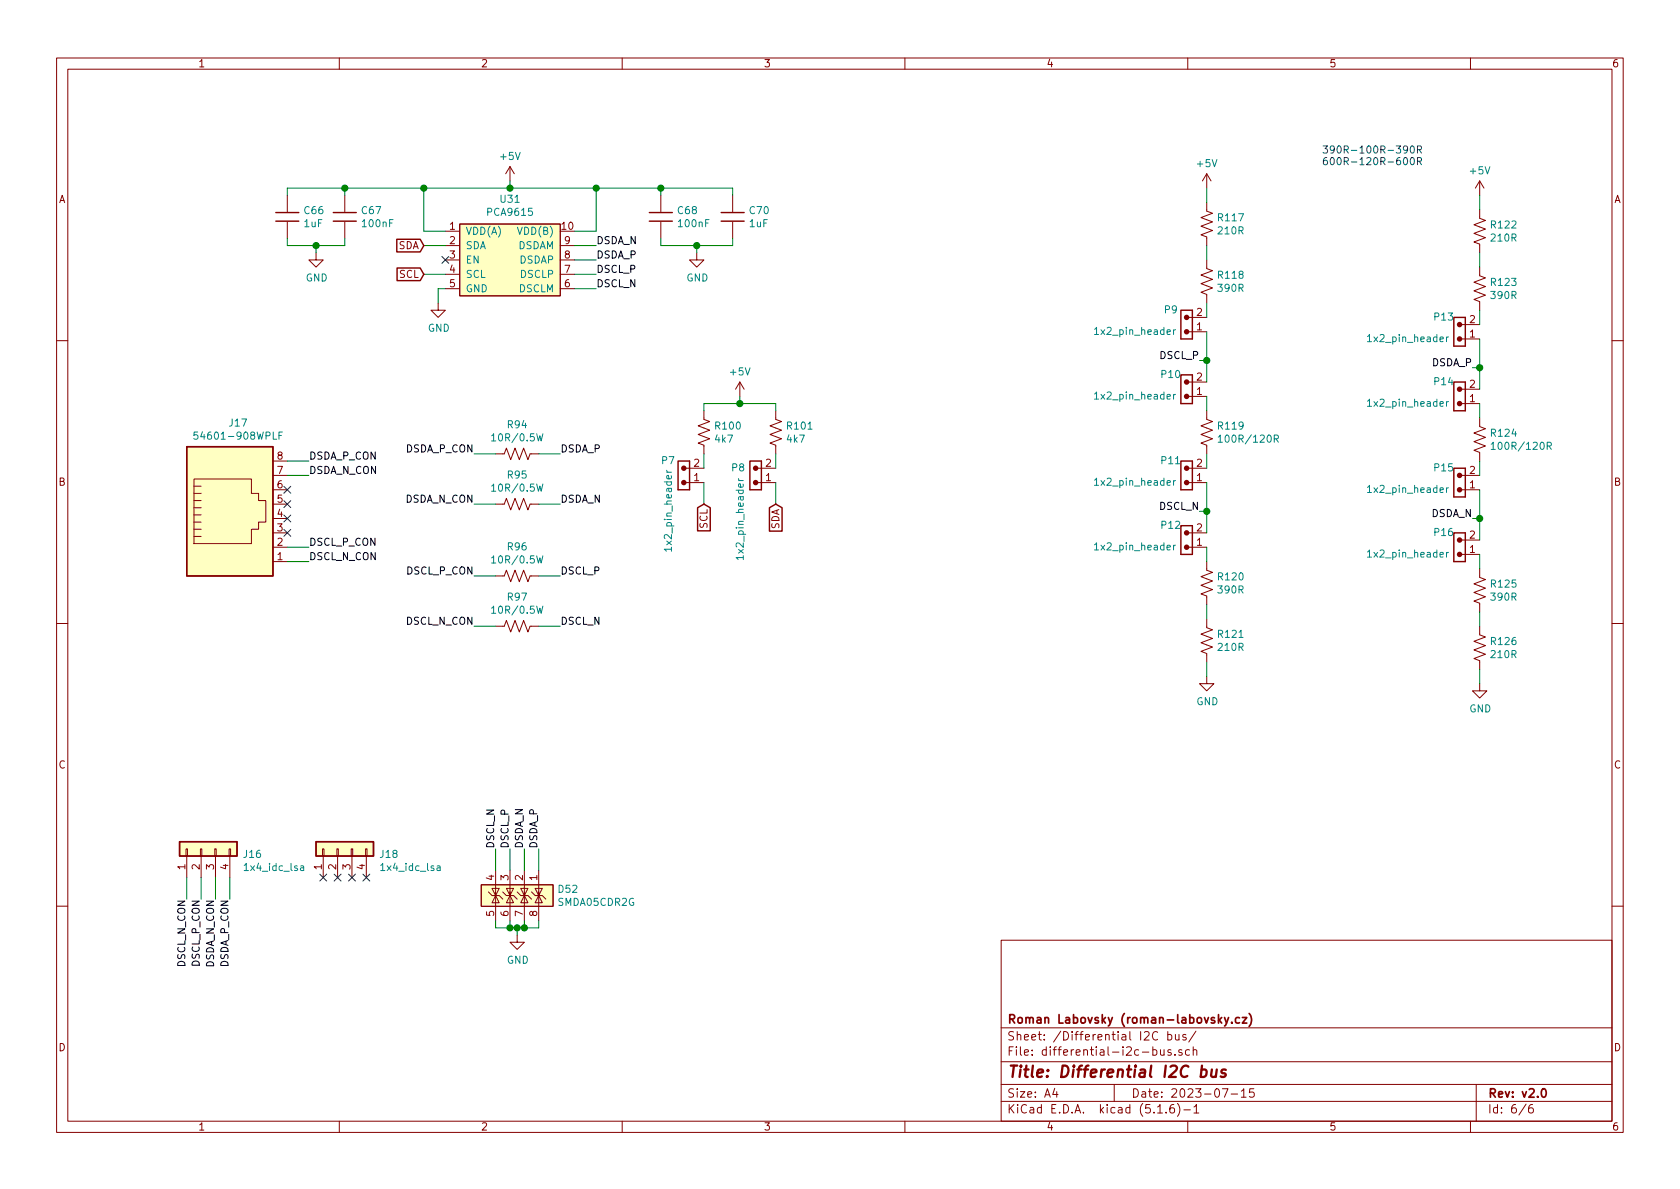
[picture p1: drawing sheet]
<svg xmlns="http://www.w3.org/2000/svg" width="297mm" height="210mm" viewBox="0 0 297 210" stroke-linecap="round" stroke-linejoin="round" font-family="sans-serif">
<g fill="none" stroke="#840000" stroke-width=".18">
<path d="M10 10.3h277v189.9h-277zM12 12.2h273v186.1h-273zM60 10.3v1.9M110 10.3v1.9M160 10.3v1.9M210 10.3v1.9M260 10.3v1.9M50.8 34.5v2.9M50.8 39.3v2.9M61 34.5v2.9M61 39.3v2.9M81.3 39.6h17.8v12.7h-17.8z"/>
<path d="M90.2 29.5l-.8 1.2M90.2 29.5v2.5M90.2 29.5l.7 1.2M116.8 34.5v2.9M116.8 39.3v2.9M129.5 34.5v2.9M129.5 39.3v2.9M213.4 35.8v1.5l1 .4-2.1 .8 2.1 .7-2.1 .8 2.1 .8-2.1 .7 1.1 .4v1.5M213.4 30.7v2.6M213.4 30.7l-.8 1.3M213.4 30.7l.7 1.3M261.6 37.1v1.5l1 .4-2 .7 2 .8-2 .8 2 .7-2 .8 1 .4v1.5"/>
<path d="M261.6 32v2.5M261.6 32l-.7 1.3M261.6 32l.8 1.3M55.9 44.7v1.3h1.2l-1.2 1.2-1.3-1.2h1.3M77.5 53.6v1.3h1.2l-1.2 1.2-1.3-1.2h1.3M78.7 40.9h2.6M78.7 43.4h2.6M78.7 46h2.6M78.7 48.5h2.6M78.7 51h2.6M99.1 43.4h2.5M99.1 46h2.5"/>
<path d="M99.1 48.5h2.5M99.1 51h2.5M123.2 44.7v1.3h1.3l-1.3 1.2-1.3-1.2h1.3M209.8 58.7h3.6M209.8 56.1h3.6M213.4 46v1.5l1 .4-2.1 .7 2.1 .8-2.1 .8 2.1 .7-2.1 .8 1.1 .4v1.5M258.1 59.9h3.5M258.1 57.4h3.5M261.6 47.2v1.6l1 .3-2 .8 2 .8-2 .7 2 .8-2 .8 1 .3v1.6M10 60.2h2M124.5 72.6v1.6l1 .3-2.1 .8 2.1 .8-2.1 .7 2.1 .8-2.1 .8 1.1 .3v1.6M130.8 67.6l-.8 1.2"/>
<path d="M130.8 67.6v2.5M130.8 67.6l.8 1.2M137.2 72.6v1.6l1 .3-2.1 .8 2.1 .8-2.1 .7 2.1 .8-2.1 .8 1.1 .3v1.6M209.8 70.1h3.6M209.8 67.6h3.6M213.4 72.6v1.6l1 .3-2.1 .8 2.1 .8-2.1 .7 2.1 .8-2.1 .8 1.1 .3v1.6M258.1 71.4h3.5M258.1 68.8h3.5M261.6 73.9v1.5l1 .4-2 .8 2 .7-2 .8 2 .8-2 .7 1 .4v1.5M285 60.2h2M34.3 94.9h1.3M34.3 93.6h1.3"/>
<path d="M34.3 92.3h1.3M34.3 91.1h1.3M34.3 89.8h1.3M34.3 88.5h1.3M34.3 84.7h10.1v2.5h1.3v1.3h1.3v3.8h-1.3v1.3h-1.3v2.5h-10.1zM34.3 87.2h1.3M34.3 86h1.3M48.3 96.8h2.5M48.3 94.2h2.5M48.3 99.3h2.5M48.3 91.7h2.5M48.3 89.1h2.5"/>
<path d="M48.3 86.6h2.5M48.3 84.1h2.5M48.3 81.5h2.5M87.6 80.3h1.6l.3-1.1 .8 2.1 .8-2.1 .7 2.1 .8-2.1 .7 2.1 .4-1h1.5M87.6 89.1h1.6l.3-1 .8 2.1 .8-2.1 .7 2.1 .8-2.1 .7 2.1 .4-1.1h1.5M120.9 85.3h3.6M120.9 82.8h3.6M133.6 85.3h3.6M133.6 82.8h3.6M209.8 85.3h3.6M209.8 82.8h3.6M209.8 96.8h3.6"/>
<path d="M209.8 94.2h3.6M213.4 99.3v1.5l1 .4-2.1 .8 2.1 .7-2.1 .8 2.1 .8-2.1 .7 1.1 .4v1.5M258.1 86.6h3.5M258.1 84.1h3.5M258.1 98h3.5M258.1 95.5h3.5M10 110.3h2M87.6 101.8h1.6l.3-1 .8 2.1 .8-2.1 .7 2.1 .8-2.1 .7 2.1 .4-1.1h1.5M87.6 110.7h1.6l.3-1 .8 2.1 .8-2.1 .7 2.1 .8-2.1 .7 2.1 .4-1.1h1.5M213.4 119.6v1.3h1.2l-1.2 1.3-1.3-1.3h1.3M213.4 109.5v1.5l1 .4-2.1 .7 2.1 .8-2.1 .8 2.1 .7-2.1 .8 1.1 .4v1.5M261.6 110.7v1.6l1 .3-2 .8 2 .8-2 .7 2 .8-2 .8 1 .3v1.6"/>
<path d="M261.6 100.6v1.5l1 .4-2 .7 2 .8-2 .8 2 .7-2 .8 1 .4v1.5M285 110.3h2M261.6 120.9v1.3h1.3l-1.3 1.2-1.3-1.2h1.3M32.9 150.1h.2v1.3h-.2zM33 151.4v3.8M35.4 150.1h.3v1.3h-.3zM35.6 151.4v3.8M38 150.1h.2v1.3h-.2zM38.1 151.4v3.8M40.5 150.1h.3v1.3h-.3zM40.6 151.4v3.8M57 150.1h.3v1.3h-.3z"/>
<path d="M57.1 151.4v3.8M59.6 150.1h.2v1.3h-.2zM59.7 151.4v3.8M62.1 150.1h.3v1.3h-.3zM62.2 151.4v3.8M64.6 150.1h.3v1.3h-.3zM64.8 151.4v3.8M85.1 156.5h12.7v3.8h-12.7zM86.4 157.7l.6 .7h1.3l.6 .6M87 157.1h1.3l-.7 1.3zM87.6 158.4l.7 1.2h-1.3zM87.6 153.9v8.9"/>
<path d="M88.9 157.7l.6 .7h1.3l.6 .6M90.2 158.4l.6 1.2h-1.3zM90.2 157.7v.7l.6-1.3h-1.3l.7 1.3M90.2 153.9v8.9M91.4 157.7l.7 .7h1.2l.7 .6M92.1 157.1h1.2l-.6 1.3zM92.7 158.4l.6 1.2h-1.2zM92.7 153.9v8.9M94 157.7l.6 .7h1.3l.6 .6M95.2 158.4l.7 1.2h-1.3zM95.2 157.7v.7l.7-1.3h-1.3l.6 1.3M95.2 153.9v8.9"/>
<path d="M10 160.2h2M91.4 165.3v1.3h1.3l-1.3 1.3-1.2-1.3h1.2M177 166.3h108v32h-108zM285 160.2h2M60 198.3v1.9M110 198.3v1.9M160 198.3v1.9M177 194.8h108M177 191.8h108M177 187.8h108M177 181.8h108M186.5 192.5l-.4 1h1"/>
<path d="M186.8 193v1M197 191.8v3M203.8 185.7l.5-.1 .2 .3v.6l-.2 .1-.5-.1M204.7 182.6a.59 .59 0 0 0-.8 0 .59 .59 0 0 0-.1 .7 .56 .56 0 0 0 .2 .5 .56 .56 0 0 0 .7 0M204.7 196.8h.8M205.2 185.6v.8a.37 .37 0 0 0 .6 .1M205.8 185.6v1M206.2 196.7v.1M206.5 183l.4-.1 .3 .3-.1 .6-.2 .1-.4-.1M206.5 182.4v1.5M207 185.7l-.3-.1-.2 .2 .1 .2 .4 .2v.3h-.5M207.5 195.3a.59 .59 0 0 0-.7 .7v.5l.2 .2 .4 .1 .2-.1 .1-.5-.2-.2-.4-.1-.3 .3"/>
<path d="M207.7 186.5v.1M207.8 182.9v.8a.37 .37 0 0 0 .7 .1M208.2 195.1a1.71 1.71 0 0 1 0 2.3M208.5 182.9v1M209 185.7l-.4-.1-.2 .2 .1 .2 .5 .2v.3h-.6M209.3 196.3h1.2M209.7 183l-.4-.1-.2 .2 .1 .3 .5 .1v.3h-.6M210 198.3v1.9M210.3 185.7l-.4-.1-.3 .3 .1 .6 .2 .1 .4-.1M211 185.7l.2-.1 .3 .1 .1 .9M211 185.1v1.5M211.1 195.8l.4-.5v1.5"/>
<path d="M211.1 196.8h.9M211.5 182.3l-1.3 2M216.1 192.5h1l-.6 1.5M217.7 193.5h1.1M219.5 193l.4-.5v1.5M219.5 194h.8M221.7 192.5h-.7l-.1 .7 .2-.1 .5 .1 .2 .2-.1 .5-.2 .1-.6-.1M260 198.3v1.9M261 191.8v6.5M269.8 195.2l-1.2 2M271 195.3a.62 .62 0 0 0-.7 .7v.7l.3 .1 .4-.1 .1-.5-.1-.2-.4-.1-.3 .3"/>
</g>
<path d="M216.5 179.9l.4 1M217.2 179.9l-.5 1.4-.2 .1M219.7 179.9h.7l-.7 1h.7M220.9 179.2a1.71 1.71 0 0 1 0 2.3M217.8 180.8v.1M219.2 180l-.5-.1-.3 .3 .2 .6h.6M272.7 192.7l.2-.2a.81 .81 0 0 1 .6 .6 .81 .81 0 0 1-.3 .8l-.2 .1a.79 .79 0 0 1-.3-1.3z" fill="none" stroke="#840000" stroke-width=".3"/>
<path d="M212.4 189.2h.8l.2 .3-.1 .6a.66 .66 0 0 1-1 .2M212.5 188.4l-.2 2M214.3 189.1l-.1 1.2a.59 .59 0 0 0 .8 0M215.1 189.1l-.1 1.3M216.7 189.2a.49 .49 0 0 0-.7 .3v.2l.5 .1 .2 .3-.3 .3-.6-.1" fill="none" stroke="#840000" stroke-width=".41"/>
<g fill="none" stroke="#840000" stroke-width=".46">
<circle cx="209.8" cy="58.7" r=".25"/>
<circle cx="209.8" cy="56.1" r=".25"/>
<circle cx="258.1" cy="59.9" r=".25"/>
<circle cx="258.1" cy="57.4" r=".25"/>
<circle cx="209.8" cy="70.1" r=".25"/>
<circle cx="209.8" cy="67.6" r=".25"/>
<circle cx="258.1" cy="71.4" r=".25"/>
<circle cx="258.1" cy="68.8" r=".25"/>
<circle cx="120.9" cy="85.3" r=".25"/>
<circle cx="120.9" cy="82.8" r=".25"/>
<circle cx="133.6" cy="85.3" r=".25"/>
<circle cx="133.6" cy="82.8" r=".25"/>
<circle cx="209.8" cy="85.3" r=".25"/>
<circle cx="209.8" cy="96.8" r=".25"/>
<circle cx="209.8" cy="94.2" r=".25"/>
<circle cx="209.8" cy="82.8" r=".25"/>
<circle cx="258.1" cy="86.6" r=".25"/>
<circle cx="258.1" cy="84.1" r=".25"/>
<circle cx="258.1" cy="95.5" r=".25"/>
<circle cx="258.1" cy="98" r=".25"/>
</g>
<g fill="none" stroke="#840000" stroke-width=".25">
<path d="M48.8 37.6h4M48.8 39.1h4M58.9 37.6h4.1M58.9 39.1h4.1M114.8 37.6h4.1M114.8 39.1h4.1M127.5 37.6h4.1M127.5 39.1h4.1M70.2 42.3h4.1l.6 1.1-.6 1.1h-4.1zM70.2 47.4h4.1l.6 1.1-.6 1.1h-4.1zM208.8 54.9h2v5h-2zM257 56.1h2.1v5.1h-2.1z"/>
<path d="M33 79h15.3v22.8h-15.3zM208.8 66.3h2v5.1h-2zM257 67.6h2.1v5h-2.1zM119.9 81.5h2v5.1h-2zM123.3 89.8l1.2-.7 1.1 .7v4.1h-2.3zM132.6 81.5h2v5.1h-2zM136 89.8l1.2-.7 1.1 .7v4.1h-2.3zM208.8 81.5h2v5.1h-2zM208.8 93h2v5h-2zM257 82.8h2.1v5.1h-2.1zM257 94.2h2.1v5.1h-2.1zM31.7 148.8h10.2v2.6h-10.2z"/>
<path d="M55.9 148.8h10.1v2.6h-10.1z"/>
</g>
<g fill="none" stroke="#008484" stroke-width=".18">
<path d="M207.5 58.3v.9M207.8 58.3l-.3 .2M255.8 59.6v.8M256.1 59.6l-.3 .2M35 76.4h-.7v.6l.2-.1 .5 .1v.5l-.3 .2-.4-.2M49.3 77h.5M49.9 76.4h-.6v1.3M86.9 77.1l.4-.4v1.3M86.9 78h.8M94.9 76.7l.3 1.3 .3-.9 .2 .9 .3-1.3M207.5 69.7v.9M207.8 69.7l-.3 .3"/>
<path d="M215.4 77.3l.3-.4v1.3M215.4 78.2h.7M225.3 77.6l.7-.1v-.4l-.2-.2h-.5v1.3M225.6 77.6l.4 .6M255.8 71v.9M256.1 71l-.3 .2M263.7 78.6l.3-.4v1.3M263.7 79.5h.7M273.6 78.9l.6-.1v-.5l-.1-.1h-.5v1.3M273.9 78.9l.4 .6M86.9 85.9l.4-.3v1.3M86.9 98.6l.4-.3v1.3"/>
<path d="M86.9 86.9h.8M86.9 99.6h.8M94.9 85.6l.3 1.3 .3-1 .2 1 .3-1.3M94.9 98.3l.3 1.3 .3-1 .2 1 .3-1.3M117.9 83.2v.2l.2 .1M117.9 83.5h.8M130.6 84.6v.3l.2 .1M130.6 85h.8M207.5 85v.8M207.5 96.4v.9M207.8 85l-.3 .2M207.8 96.4l-.3 .2"/>
<path d="M255.8 86.3v.8M255.8 97.7v.8M256.1 86.3l-.3 .2M256.1 97.7l-.3 .2M86.9 107.5l.4-.3v1.3M86.9 108.5h.8M94.9 107.2l.3 1.3 .3-1 .2 1 .3-1.3M53.2 153.2h.4l.1 .7M53.7 153.4l-.4 .1-.2 .1 .1 .3h.5M77.3 153.2h.5v.7M77.8 153.4l-.4 .1-.2 .1 .1 .3h.5"/>
</g>
<g fill="#ffffc2" stroke="#ffffc2" stroke-width=".18">
<path d="M55.9 148.8h10.1v2.6h-10.1z"/>
<path d="M33 79h15.3v22.8h-15.3z"/>
<path d="M31.7 148.8h10.2v2.6h-10.2z"/>
<path d="M81.3 39.6h17.8v12.7h-17.8z"/>
<path d="M85.1 156.5h12.7v3.8h-12.7z"/>
</g>
<g fill="none" stroke="#008400" stroke-width=".18">
<path d="M50.8 34.5v-1.2h78.7v1.2M61 33.3v1.2M74.9 33.3v7.6h3.8M90.2 32v1.3M105.4 33.3v7.6h-3.8M116.8 33.3v1.2M213.4 33.3v2.5M261.6 34.5v2.6M50.8 42.2v1.2h10.2v-1.2M55.9 43.4v1.3M74.9 43.4h3.8M74.9 48.5h3.8"/>
<path d="M78.7 51h-1.2v2.6M101.6 43.4h3.8M101.6 48.5h3.8M101.6 46h3.8M101.6 51h3.8M116.8 42.2v1.2h12.7v-1.2M123.2 43.4v1.3M213.4 43.4v2.6M213.4 53.6v2.5M213.4 58.7v8.9M261.6 44.7v2.5M261.6 54.9v2.5"/>
<path d="M261.6 59.9v8.9M124.5 72.6v-1.2h12.7v1.2M130.8 70.1v1.3M212.1 63.7h1.3M213.4 70.1v2.5M260.3 65h1.3M261.6 71.4v2.5M50.8 81.5h3.8M50.8 96.8h3.8M50.8 99.3h3.8M50.8 84.1h3.8M83.8 89.1h3.8"/>
<path d="M83.8 80.3h3.8M95.2 89.1h3.9M95.2 80.3h3.9M124.5 80.3v2.5M124.5 85.3v3.8M137.2 80.3v2.5M137.2 85.3v3.8M212.1 90.4h1.3M213.4 80.3v2.5M213.4 85.3v8.9M213.4 96.8v2.5M260.3 91.7h1.3"/>
<path d="M261.6 81.5v2.6M261.6 86.6v8.9M261.6 98v2.6M83.8 110.7h3.8M83.8 101.8h3.8M95.2 110.7h3.9M95.2 101.8h3.9M213.4 106.9v2.6M213.4 117.1v2.5M261.6 108.2v2.5M261.6 118.4v2.5M33 155.2v3.8"/>
<path d="M35.6 155.2v3.8M38.1 155.2v3.8M40.6 155.2v3.8M87.6 150.1v3.8M90.2 150.1v3.8M92.7 150.1v3.8M95.2 150.1v3.8M87.6 162.8v1.3h7.6v-1.3M90.2 162.8v1.3M91.4 164.1v1.2M92.7 162.8v1.3"/>
</g>
<path d="M248.3 28l.1-.1a.67 .67 0 0 1 .5 .6 .67 .67 0 0 1-.5 .6l-.3-.5zM248.9 26.4l-.3 .2-.3-.1-.2-.1 .2-.5 .3-.1 .2 .1a.84 .84 0 0 1-.3 1.2h-.2M249.5 25.9l.2-.1a.69 .69 0 0 1 .4 .6 .69 .69 0 0 1-.4 .7l-.3-.3v-.2zM249.5 28l.2-.1a.69 .69 0 0 1 .4 .6 .69 .69 0 0 1-.4 .6l-.3-.2v-.3zM250.6 26.5l.6-.1 .1-.5-.2-.1h-.5v1.3M250.6 28.5h.6l.1-.5-.2-.1h-.5v1.2M250.9 26.5l.4 .6M250.9 28.5l.4 .6" fill="none" stroke="#0000c2" stroke-width=".18"/>
<g fill="#008400" stroke="#008400" stroke-width=".25">
<circle cx="74.9" cy="33.3" r=".51"/>
<circle cx="213.4" cy="90.4" r=".51"/>
<circle cx="90.2" cy="33.3" r=".51"/>
<circle cx="130.8" cy="71.4" r=".51"/>
<circle cx="261.6" cy="65" r=".51"/>
<circle cx="92.7" cy="164.1" r=".51"/>
<circle cx="90.2" cy="164.1" r=".51"/>
<circle cx="91.4" cy="164.1" r=".51"/>
<circle cx="123.2" cy="43.4" r=".51"/>
<circle cx="61" cy="33.3" r=".51"/>
<circle cx="213.4" cy="63.7" r=".51"/>
<circle cx="261.6" cy="91.7" r=".51"/>
<circle cx="55.9" cy="43.4" r=".51"/>
<circle cx="105.4" cy="33.3" r=".51"/>
<circle cx="116.8" cy="33.3" r=".51"/>
</g>
<g fill="none" stroke="#000084" stroke-width=".18">
<path d="M78.1 45.4l1.2 1.2M79.3 45.4l-1.2 1.2M50.2 86l1.2 1.2M50.2 93.6l1.2 1.2M50.2 91.1l1.2 1.2M50.2 88.5l1.2 1.3M51.4 86l-1.2 1.2M51.4 93.6l-1.2 1.2M51.4 91.1l-1.2 1.2M51.4 88.5l-1.2 1.3M56.5 154.6l1.3 1.2M57.8 154.6l-1.3 1.2"/>
<path d="M59.1 154.6l1.2 1.2M60.3 154.6l-1.2 1.2M61.6 154.6l1.2 1.2M62.8 154.6l-1.2 1.2M64.2 154.6l1.2 1.2M65.4 154.6l-1.2 1.2"/>
</g>
<text font-size="2.8" fill="#840000" x="178" y="190.5">Title: Differential I2C bus</text>
<g font-size="2.1" fill="#840000">
<text x="178" y="184">Sheet: /Differential I2C bus/</text>
<text x="178" y="181">Roman Labovsky (roman-labovsky.cz)</text>
<text x="178" y="186.7">File: differential-i2c-bus.sch</text>
<text x="178" y="196.9">KiCad E.D.A. kicad (5.1.6)-1</text>
<text x="178" y="194.1">Size: A4</text>
<text x="200" y="194.1">Date: 2023-07-15</text>
<text x="263" y="194.1">Rev: v2.0</text>
<text x="263" y="196.9">Id: 6/6</text>
</g>
<g font-size="1.8" fill="#840000">
<text x="35" y="11.9">1</text>
<text x="85" y="11.9">2</text>
<text x="135" y="11.9">3</text>
<text x="185" y="11.9">4</text>
<text x="235" y="11.9">5</text>
<text x="285" y="11.9">6</text>
<text x="10.4" y="35.9">A</text>
<text x="285.4" y="35.9">A</text>
<text x="79.5" y="40.6">1</text>
<text x="99.4" y="40.6">10</text>
<text x="70.4" y="44.1">SDA</text>
<text x="79.5" y="43.2">2</text>
<text x="79.5" y="45.7">3</text>
<text x="99.8" y="45.7">8</text>
<text x="99.8" y="43.2">9</text>
<text x="70.6" y="49.1">SCL</text>
<text x="79.5" y="48.3">4</text>
<text x="79.5" y="50.8">5</text>
<text x="99.8" y="50.8">6</text>
<text x="99.8" y="48.3">7</text>
<text x="211.6" y="58.4">1</text>
<text x="211.6" y="55.9">2</text>
<text x="259.9" y="59.7">1</text>
<text x="259.9" y="57.1">2</text>
<text x="211.6" y="69.8">1</text>
<text x="211.6" y="67.3">2</text>
<text x="259.9" y="71.1">1</text>
<text x="259.9" y="68.6">2</text>
<text x="49" y="83.8">7</text>
<text x="49" y="81.3">8</text>
<text x="122.7" y="82.5">2</text>
<text x="135.4" y="82.5">2</text>
<text x="211.6" y="82.5">2</text>
<text x="259.9" y="83.8">2</text>
<text x="10.4" y="85.9">B</text>
<text x="49" y="88.9">5</text>
<text x="49" y="86.4">6</text>
<text x="122.7" y="85.1">1</text>
<text x="135.4" y="85.1">1</text>
<text x="211.6" y="85.1">1</text>
<text x="259.9" y="86.4">1</text>
<text x="285.4" y="85.9">B</text>
<text x="49" y="94">3</text>
<text x="49" y="91.4">4</text>
<text x="125.1" y="93.5" transform="rotate(-90 125.1 93.5)">SCL</text>
<text x="137.8" y="93.7" transform="rotate(-90 137.8 93.7)">SDA</text>
<text x="211.6" y="94">2</text>
<text x="259.9" y="95.2">2</text>
<text x="49" y="99.1">1</text>
<text x="49" y="96.5">2</text>
<text x="211.6" y="96.5">1</text>
<text x="259.9" y="97.8">1</text>
<text x="10.4" y="135.9">C</text>
<text x="285.4" y="135.9">C</text>
<text x="32.8" y="153.8" transform="rotate(-90 32.8 153.8)">1</text>
<text x="35.3" y="153.8" transform="rotate(-90 35.3 153.8)">2</text>
<text x="37.8" y="153.8" transform="rotate(-90 37.8 153.8)">3</text>
<text x="40.4" y="153.8" transform="rotate(-90 40.4 153.8)">4</text>
<text x="56.9" y="153.8" transform="rotate(-90 56.9 153.8)">1</text>
<text x="59.4" y="153.8" transform="rotate(-90 59.4 153.8)">2</text>
<text x="62" y="153.8" transform="rotate(-90 62 153.8)">3</text>
<text x="64.5" y="153.8" transform="rotate(-90 64.5 153.8)">4</text>
<text x="87.4" y="155.7" transform="rotate(-90 87.4 155.7)">4</text>
<text x="89.9" y="155.7" transform="rotate(-90 89.9 155.7)">3</text>
<text x="92.5" y="155.7" transform="rotate(-90 92.5 155.7)">2</text>
<text x="95" y="155.7" transform="rotate(-90 95 155.7)">1</text>
<text x="87.4" y="162" transform="rotate(-90 87.4 162)">5</text>
<text x="89.9" y="162" transform="rotate(-90 89.9 162)">6</text>
<text x="92.5" y="162" transform="rotate(-90 92.5 162)">7</text>
<text x="95" y="162" transform="rotate(-90 95 162)">8</text>
<text x="10.4" y="185.9">D</text>
<text x="285.4" y="185.9">D</text>
<text x="35" y="199.9">1</text>
<text x="85" y="199.9">2</text>
<text x="135" y="199.9">3</text>
<text x="185" y="199.9">4</text>
<text x="235" y="199.9">5</text>
<text x="285" y="199.9">6</text>
</g>
<g font-size="1.8" fill="#008484">
<text x="88.6" y="28.3">+5V</text>
<text x="211.8" y="29.6">+5V</text>
<text x="88.5" y="35.9">U31</text>
<text x="260" y="30.8">+5V</text>
<text x="53.8" y="40.2">1uF</text>
<text x="53.9" y="37.9">C66</text>
<text x="64" y="37.9">C67</text>
<text x="64.2" y="40.2">100nF</text>
<text x="82.3" y="41.5">VDD(A)</text>
<text x="86.3" y="38.2">PCA9615</text>
<text x="91.8" y="41.5">VDD(B)</text>
<text x="119.9" y="37.9">C68</text>
<text x="120.1" y="40.2">100nF</text>
<text x="132.6" y="40.2">1uF</text>
<text x="132.6" y="37.9">C70</text>
<text x="215.5" y="39.1">R117</text>
<text x="215.5" y="41.4">210R</text>
<text x="263.8" y="40.4">R122</text>
<text x="82.3" y="44.1">SDA</text>
<text x="82.3" y="46.6">EN</text>
<text x="91.6" y="44.1">DSDAM</text>
<text x="91.8" y="46.6">DSDAP</text>
<text x="263.8" y="42.7">210R</text>
<text x="54.1" y="49.8">GND</text>
<text x="82.3" y="49.1">SCL</text>
<text x="82.3" y="51.7">GND</text>
<text x="91.7" y="51.7">DSCLM</text>
<text x="92" y="49.1">DSCLP</text>
<text x="121.4" y="49.8">GND</text>
<text x="215.5" y="49.3">R118</text>
<text x="215.5" y="51.6">390R</text>
<text x="263.8" y="50.6">R123</text>
<text x="263.8" y="52.9">390R</text>
<text x="75.6" y="58.7">GND</text>
<text x="194" y="59.2">1x2_pin_header</text>
<text x="205.9" y="55.4">P9</text>
<text x="253.7" y="56.7">P13</text>
<text x="242.2" y="60.5">1x2_pin_header</text>
<text x="129.2" y="66.4">+5V</text>
<text x="194" y="70.7">1x2_pin_header</text>
<text x="205.4" y="66.8">P10</text>
<text x="242.2" y="71.9">1x2_pin_header</text>
<text x="253.7" y="68.1">P14</text>
<text x="35.4" y="77.7">54601-908WPLF</text>
<text x="40.6" y="75.4">J17</text>
<text x="89.8" y="75.7">R94</text>
<text x="126.6" y="76">R100</text>
<text x="139.3" y="76">R101</text>
<text x="215.5" y="76">R119</text>
<text x="263.8" y="77.2">R124</text>
<text x="87.5" y="78">10R/0.5W</text>
<text x="117" y="82.1">P7</text>
<text x="126.5" y="78.3">4k7</text>
<text x="129.4" y="83.4">P8</text>
<text x="139.2" y="78.3">4k7</text>
<text x="205.4" y="82.1">P11</text>
<text x="216.3" y="78.3">100R/120R</text>
<text x="253.7" y="83.4">P15</text>
<text x="264.5" y="79.5">100R/120R</text>
<text x="87.5" y="86.9">10R/0.5W</text>
<text x="89.8" y="84.6">R95</text>
<text x="194" y="85.9">1x2_pin_header</text>
<text x="242.2" y="87.2">1x2_pin_header</text>
<text x="205.4" y="93.5">P12</text>
<text x="253.7" y="94.8">P16</text>
<text x="87.5" y="99.6">10R/0.5W</text>
<text x="89.8" y="97.3">R96</text>
<text x="118.8" y="97.1" transform="rotate(-90 118.8 97.1)">1x2_pin_header</text>
<text x="131.5" y="98.5" transform="rotate(-90 131.5 98.5)">1x2_pin_header</text>
<text x="194" y="97.3">1x2_pin_header</text>
<text x="242.2" y="98.6">1x2_pin_header</text>
<text x="89.8" y="106.2">R97</text>
<text x="215.5" y="102.6">R120</text>
<text x="215.5" y="104.9">390R</text>
<text x="263.8" y="103.9">R125</text>
<text x="263.8" y="106.2">390R</text>
<text x="87.5" y="108.5">10R/0.5W</text>
<text x="215.5" y="112.8">R121</text>
<text x="215.5" y="115.1">210R</text>
<text x="263.8" y="114.1">R126</text>
<text x="263.8" y="116.4">210R</text>
<text x="211.5" y="124.7">GND</text>
<text x="259.8" y="126">GND</text>
<text x="43.2" y="151.7">J16</text>
<text x="43.5" y="154">1x4_idc_lsa</text>
<text x="67.3" y="151.7">J18</text>
<text x="67.7" y="154">1x4_idc_lsa</text>
<text x="98.8" y="160.2">SMDA05CDR2G</text>
<text x="98.8" y="157.9">D52</text>
<text x="89.6" y="170.4">GND</text>
</g>
<g font-size="1.8" fill="#0000c2">
<text x="233.7" y="27.1">390R-100R-390R</text>
<text x="233.7" y="29.2">600R-120R-600R</text>
</g>
<g font-size="1.8">
<text x="105.4" y="45.7">DSDA_P</text>
<text x="105.4" y="43.2">DSDA_N</text>
<text x="105.4" y="48.3">DSCL_P</text>
<text x="105.4" y="50.8">DSCL_N</text>
<text x="205.1" y="63.5">DSCL_P</text>
<text x="253.2" y="64.8">DSDA_P</text>
<text x="54.6" y="81.3">DSDA_P_CON</text>
<text x="54.6" y="83.8">DSDA_N_CON</text>
<text x="71.7" y="80">DSDA_P_CON</text>
<text x="99.1" y="80">DSDA_P</text>
<text x="71.6" y="88.9">DSDA_N_CON</text>
<text x="99.1" y="88.9">DSDA_N</text>
<text x="205" y="90.2">DSCL_N</text>
<text x="253.1" y="91.4">DSDA_N</text>
<text x="54.6" y="99.1">DSCL_N_CON</text>
<text x="54.6" y="96.5">DSCL_P_CON</text>
<text x="71.9" y="101.6">DSCL_P_CON</text>
<text x="99.1" y="101.6">DSCL_P</text>
<text x="71.8" y="110.5">DSCL_N_CON</text>
<text x="99.1" y="110.5">DSCL_N</text>
<text x="87.4" y="150.1" transform="rotate(-90 87.4 150.1)">DSCL_N</text>
<text x="89.9" y="150.1" transform="rotate(-90 89.9 150.1)">DSCL_P</text>
<text x="92.5" y="150.1" transform="rotate(-90 92.5 150.1)">DSDA_N</text>
<text x="95" y="150.1" transform="rotate(-90 95 150.1)">DSDA_P</text>
<text x="32.8" y="171" transform="rotate(-90 32.8 171)">DSCL_N_CON</text>
<text x="35.3" y="170.9" transform="rotate(-90 35.3 170.9)">DSCL_P_CON</text>
<text x="37.8" y="171.2" transform="rotate(-90 37.8 171.2)">DSDA_N_CON</text>
<text x="40.4" y="171.1" transform="rotate(-90 40.4 171.1)">DSDA_P_CON</text>
</g>
</svg>
